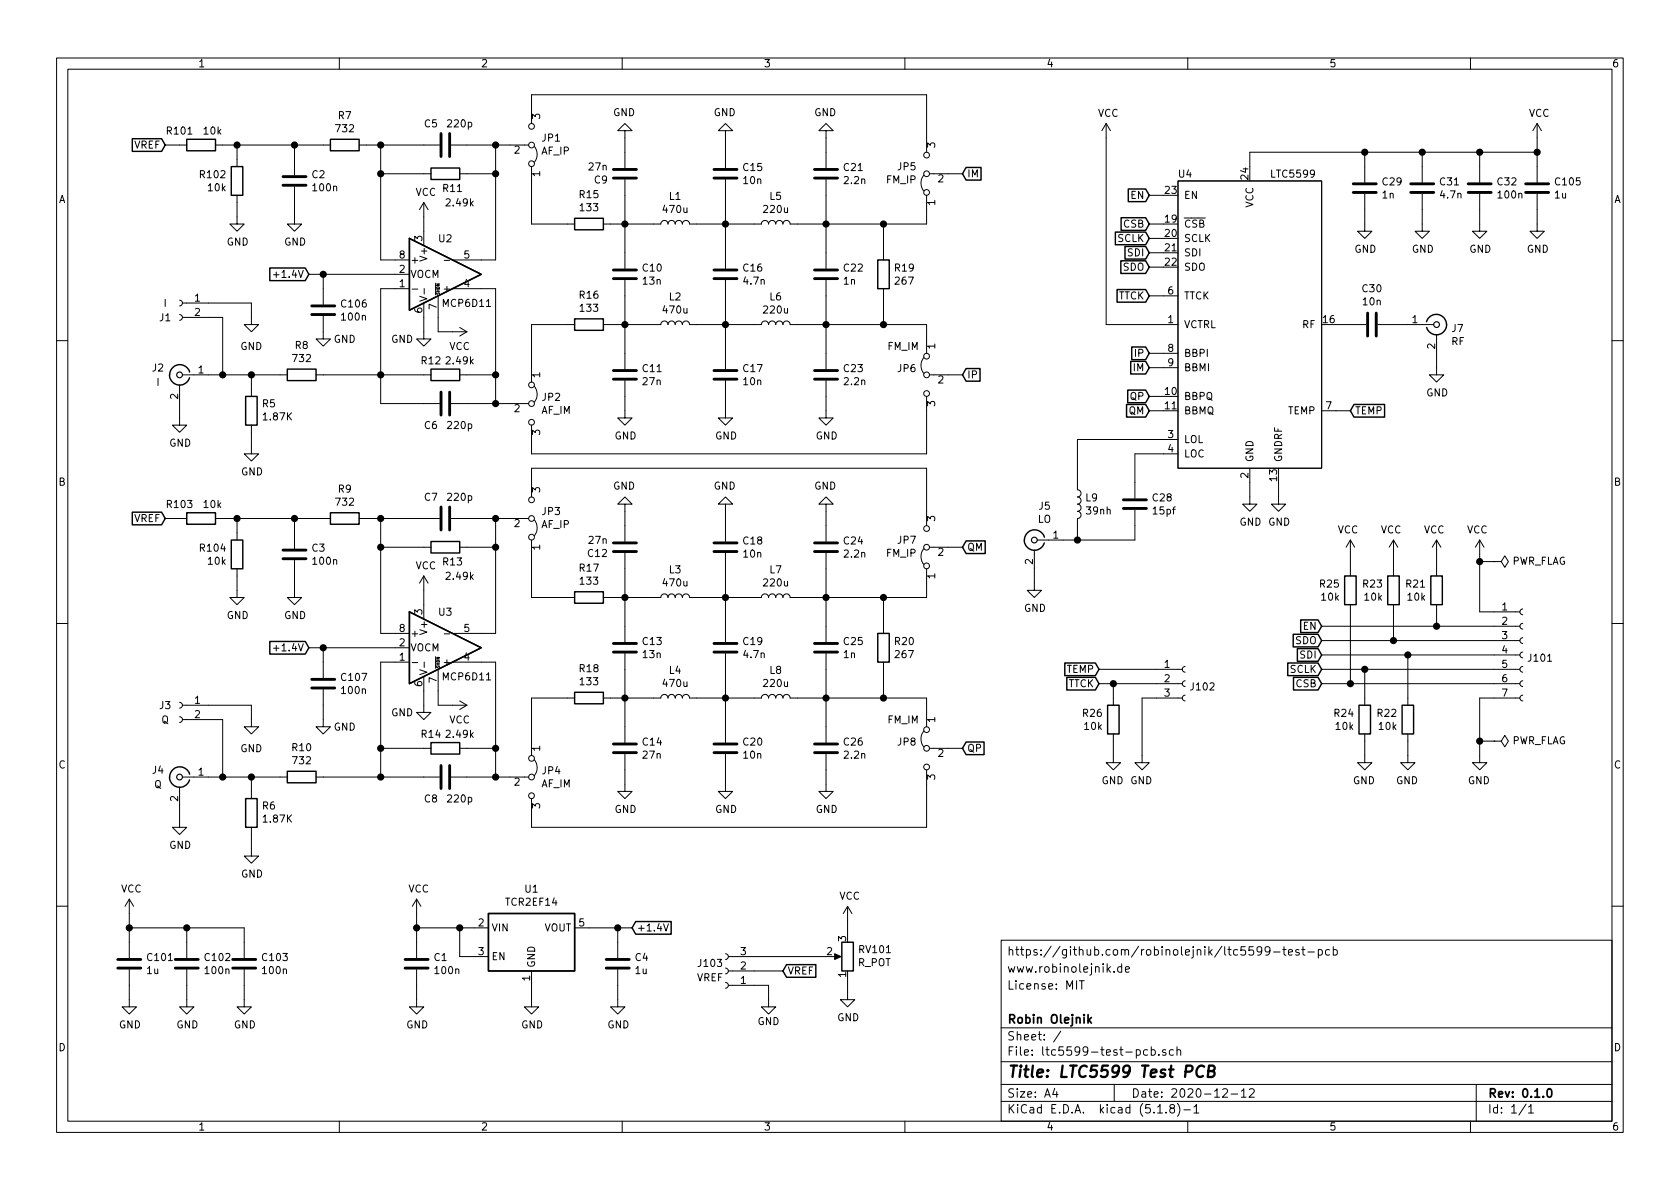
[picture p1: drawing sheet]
<svg xmlns="http://www.w3.org/2000/svg" width="297mm" height="210mm" viewBox="0 0 297 210" stroke-linecap="round" stroke-linejoin="round" font-family="sans-serif">
<g fill="none" stroke="#000" stroke-width=".18">
<path d="M10 10.3h277v189.9h-277zM12 12.2h273v186.1h-273zM60 10.3v1.9M110 10.3v1.9M160 10.3v1.9M210 10.3v1.9M260 10.3v1.9M29.2 25.6h3.8M38.1 25.6h20.3M41.9 34.5v5.1h1.3l-1.3 1.3-1.3-1.3h1.3M41.9 25.6v3.9M52.1 33v6.6h1.2l-1.2 1.3-1.3-1.3h1.3"/>
<path d="M52.1 25.6v5.4M63.5 25.6h14.2M67.3 30.7h8.9M67.3 25.6v20.4h5.1M74.9 35.8l-.7 1.3M74.9 35.8v7.6M74.9 35.8l.8 1.3M79.8 25.6h13.7M81.3 30.7h6.3M87.6 25.6v20.4h-7.6M94 29.5v10.1h7.6M94 21.8v-5h69.8v10.1"/>
<path d="M94.5 25.9a2.26 2.26 0 0 1 0 2.8M110.5 23.1h1.3l-1.3-1.3-1.3 1.3h1.3v6.6M110.5 31.7v15.8M128.3 23.1h1.2l-1.2-1.3-1.3 1.3h1.3v6.6M128.3 31.7v15.8M146 23.1h1.3l-1.3-1.3-1.2 1.3h1.2v6.6M146 31.7v15.8M156.2 39.6v6.4M163.3 31a2.26 2.26 0 0 0 0 2.8M163.8 34.5v5.1h-24.1a.63 .63 0 0 0-.6-.6 .63 .63 0 0 0-.7 .6 .63 .63 0 0 0-.6-.6 .63 .63 0 0 0-.6 .6 .63 .63 0 0 0-.7-.6 .63 .63 0 0 0-.6 .6 .63 .63 0 0 0-.6-.6 .63 .63 0 0 0-.7 .6h-12.7a.63 .63 0 0 0-.6-.6 .63 .63 0 0 0-.7 .6 .63 .63 0 0 0-.6-.6 .63 .63 0 0 0-.6 .6 .63 .63 0 0 0-.7-.6 .63 .63 0 0 0-.6 .6 .63 .63 0 0 0-.6-.6 .63 .63 0 0 0-.7 .6h-10.1M164.3 30.7h5.9M195.6 21.8v35.6h12.7"/>
<path d="M195.6 21.8l-.8 1.3M195.6 21.8l.7 1.3M203.2 39.6h2.5M203.2 34.5h2.5M208.3 32h25.4v50.8h-25.4zM241.3 34.3v6.6h1.3l-1.3 1.3-1.3-1.3h1.3M241.3 26.9v5.4M251.5 34.3v6.6h1.2l-1.2 1.3-1.3-1.3h1.3M251.5 26.9v5.4M261.6 34.3v6.6h1.3l-1.3 1.3-1.3-1.3h1.3M261.6 26.9v5.4M271.8 34.3v6.6h1.2l-1.2 1.3-1.3-1.3h1.3"/>
<path d="M271.8 26.9h-50.8v2.6M271.8 21.8l-.8 1.3M271.8 21.8v10.5M271.8 21.8l.7 1.3M31.7 55.6l.4 .1 .2 .3-.2 .5-.4 .1M31.7 53.1l.4 .1 .2 .3-.2 .4-.4 .2M32.3 53.6h12.1v3.8h1.3l-1.3 1.3-1.2-1.3h1.2M32.3 56.1h7.1v10.2M48.4 48.6h.9M54.6 48.5h17.8M57.1 55.9v4h1.3l-1.3 1.3-1.2-1.3h1.2M57.1 48.5v5.3"/>
<path d="M72.4 51h-5.1v20.4h10.4M72.9 51.1h1M74.2 52.4l1.3 .4-1.3 .5M74.9 53.6v6.3h1.3l-1.3 1.3-1.2-1.3h1.2M75 51v1M77.5 52.3v6.4h5M78.5 46h1M80 51h7.6v20.4M81.3 57.9l1.2 .8M82.5 58.7l-1.2 .7M101.6 57.4h-7.6v10.2M106.7 57.4h10.1a.63 .63 0 0 1 .7-.6 .63 .63 0 0 1 .6 .6 .63 .63 0 0 1 .6-.6 .63 .63 0 0 1 .7 .6 .63 .63 0 0 1 .6-.6 .63 .63 0 0 1 .6 .6 .63 .63 0 0 1 .7-.6 .63 .63 0 0 1 .6 .6h12.7a.63 .63 0 0 1 .7-.6 .63 .63 0 0 1 .6 .6 .63 .63 0 0 1 .6-.6 .63 .63 0 0 1 .7 .6 .63 .63 0 0 1 .6-.6 .63 .63 0 0 1 .6 .6 .63 .63 0 0 1 .7-.6 .63 .63 0 0 1 .6 .6h24.1v5.1"/>
<path d="M110.5 49.5v15.8M128.3 49.5v15.8M146 49.5v15.8M156.2 51v6.4M203.2 52.3h5.1M203.2 47.2h2.5M203.2 44.7h2.5M203.2 42.2h2.5M236.2 57.4h5.4M243.6 57.4h9.9M254 59.2v7.1h1.3l-1.3 1.3-1.3-1.3h1.3M10 60.2h2"/>
<path d="M31.7 68.1v7.1h1.3l-1.3 1.2-1.2-1.2h1.2M32.3 66.3h18.5M44.4 75.2v5.1h1.3l-1.3 1.2-1.2-1.2h1.2M44.4 66.3v3.8M55.9 66.3h20.3M79.8 71.4h13.7M81.3 66.3h6.3M94.5 68.3a2.26 2.26 0 0 1 0 2.8M110.5 67.3v6.6h1.3l-1.3 1.3-1.3-1.3h1.3M128.3 67.3v6.6h1.2l-1.2 1.3-1.3-1.3h1.3M146 67.3v6.6h1.3l-1.3 1.3-1.2-1.3h1.2M163.3 63.2a2.26 2.26 0 0 0 0 2.8"/>
<path d="M163.8 70.1v10.2h-69.8v-5.1M164.3 66.3h5.9M203.2 72.6h2.5M203.2 62.5h5.1M203.2 65h5.1M203.2 70.1h2.5M208.3 77.7h-17.8v8.9a.63 .63 0 0 1 .6 .6 .63 .63 0 0 1-.6 .7 .63 .63 0 0 1 .6 .6 .63 .63 0 0 1-.6 .6 .63 .63 0 0 1 .6 .7 .63 .63 0 0 1-.6 .6 .63 .63 0 0 1 .6 .7 .63 .63 0 0 1-.6 .6v3.8M233.7 72.6h5.1M285 60.2h2M29.2 91.7h3.8M38.1 91.7h20.3M41.9 91.7v3.8"/>
<path d="M52.1 99.1v6.6h1.2l-1.2 1.2-1.3-1.2h1.3M52.1 91.7v5.3M63.5 91.7h14.2M67.3 91.7v20.3h5.1M67.3 96.8h8.9M79.8 91.7h13.7M81.3 96.8h6.3M87.6 91.7v20.3h-7.6M94 87.9v-5.1h69.8v10.2M94 95.5v10.2h7.6M94.5 91.9a2.26 2.26 0 0 1 0 2.8M110.5 89.1h1.3l-1.3-1.2-1.3 1.2h1.3v6.7"/>
<path d="M110.5 97.8v15.7M128.3 89.1h1.2l-1.2-1.2-1.3 1.2h1.3v6.7M128.3 97.8v15.7M146 89.1h1.3l-1.3-1.2-1.2 1.2h1.2v6.7M146 97.8v15.7M163.3 97a2.26 2.26 0 0 0 0 2.8M164.3 96.8h5.9M182.9 97.3v7.1h1.2l-1.2 1.3-1.3-1.3h1.3M200.7 90.2v5.3h-17.3M208.3 80.3h-7.6v7.8M221 82.8v6.3h1.2l-1.2 1.3-1.3-1.3h1.3M226.1 85.3v3.8h1.2l-1.2 1.3-1.3-1.3h1.3"/>
<path d="M238.8 95.5l.7 1.3M238.8 95.5v6.3M238.8 95.5l-.8 1.3M246.4 95.5l.7 1.3M246.4 95.5v6.3M246.4 95.5l-.8 1.3M254 95.5v6.3M254 95.5l.8 1.3M254 95.5l-.8 1.3M261.6 95.5v12.7h7.1M261.6 95.5l.8 1.3M261.6 95.5l-.7 1.3"/>
<path d="M261.6 99.3h2.6M264.2 99.3h1.2l.7 1 .6-1-.6-1-.7 1M264.2 99.3h.1M10 110.3h2M41.9 100.6v5.1h1.3l-1.3 1.2-1.3-1.2h1.3M48.4 114.6h.9M54.6 114.5h17.8M57.1 114.5v5.4M72.4 117.1h-5.1v20.3M72.9 117.2h1M74.2 118.4l1.3 .5-1.3 .4M74.9 119.6v6.4h1.3l-1.3 1.2-1.2-1.2h1.2"/>
<path d="M74.9 101.8v7.7M74.9 101.8l-.7 1.3M74.9 101.8l.8 1.3M75 117.1v.9M77.5 118.4v6.3h5M78.5 112.1h1M80 117.1h7.6v20.3M110.5 115.6v15.7M128.3 115.6v15.7M146 115.6v15.7M156.2 105.7v6.3M156.2 117.1v6.3"/>
<path d="M163.8 100.6v5.1h-24.1a.63 .63 0 0 0-.6-.7 .63 .63 0 0 0-.7 .7 .63 .63 0 0 0-.6-.7 .63 .63 0 0 0-.6 .7 .63 .63 0 0 0-.7-.7 .63 .63 0 0 0-.6 .7 .63 .63 0 0 0-.6-.7 .63 .63 0 0 0-.7 .7h-12.7a.63 .63 0 0 0-.6-.7 .63 .63 0 0 0-.7 .7 .63 .63 0 0 0-.6-.7 .63 .63 0 0 0-.6 .7 .63 .63 0 0 0-.7-.7 .63 .63 0 0 0-.6 .7 .63 .63 0 0 0-.6-.7 .63 .63 0 0 0-.7 .7h-10.1M194.3 118.4h14.7M209.5 117.9l-.3 .1-.2 .3 .1 .4 .4 .2M233.7 118.4h35M233.7 115.8h35M233.7 113.3h35M233.7 110.7h35M238.8 106.9v14M241.3 118.4v6.3M246.4 106.9v6.4M248.9 115.8v8.9M254 106.9v3.8"/>
<path d="M269.2 117.9l-.3 .1-.2 .3 .1 .4 .4 .2M269.2 115.3l-.3 .1-.2 .3 .1 .4 .4 .2M269.2 112.8l-.3 .1-.2 .3 .1 .4 .4 .2M269.2 110.2l-.3 .1-.2 .4 .1 .3 .4 .2M269.2 107.7l-.3 .1-.2 .3 .1 .4 .4 .2M285 110.3h2M31.7 126.7l.4 .2 .2 .2-.2 .5-.4 .2M31.7 124.2l.4 .1 .2 .3-.2 .4-.4 .2M31.7 139.2v7.1h1.3l-1.3 1.3-1.2-1.3h1.2M32.3 124.7h12.1v3.8h1.3l-1.3 1.3-1.2-1.3h1.2M32.3 137.4h18.5M32.3 127.2h7.1v10.2"/>
<path d="M44.4 137.4v3.8M55.9 137.4h21.8M57.1 121.9v6.6h1.3l-1.3 1.3-1.2-1.3h1.2M67.3 132.3h8.9M79.8 137.4h13.7M81.3 123.9l1.2 .8M81.3 132.3h6.3M82.5 124.7l-1.2 .8M94.5 134.4a2.26 2.26 0 0 1 0 2.8M101.6 123.4h-7.6v10.2M106.7 123.4h10.1a.63 .63 0 0 1 .7-.6 .63 .63 0 0 1 .6 .6 .63 .63 0 0 1 .6-.6 .63 .63 0 0 1 .7 .6 .63 .63 0 0 1 .6-.6 .63 .63 0 0 1 .6 .6 .63 .63 0 0 1 .7-.6 .63 .63 0 0 1 .6 .6h12.7a.63 .63 0 0 1 .7-.6 .63 .63 0 0 1 .6 .6 .63 .63 0 0 1 .6-.6 .63 .63 0 0 1 .7 .6 .63 .63 0 0 1 .6-.6 .63 .63 0 0 1 .6 .6 .63 .63 0 0 1 .7-.6 .63 .63 0 0 1 .6 .6h24.1v5.1M110.5 133.3v6.6h1.3l-1.3 1.3-1.3-1.3h1.3"/>
<path d="M128.3 133.3v6.6h1.2l-1.2 1.3-1.3-1.3h1.3M146 133.3v6.6h1.3l-1.3 1.3-1.2-1.3h1.2M163.3 129.3a2.26 2.26 0 0 0 0 2.8M163.8 136.1v10.2h-69.8v-5.1M164.3 132.3h5.9M194.3 120.9h14.7M196.8 129.8v5.1h-1.2l1.2 1.2 1.3-1.2h-1.3M196.8 120.9v3.8M209 123.4h-7.1v11.5h-1.2l1.2 1.2 1.3-1.2h-1.3M209.5 122.9l-.3 .1-.2 .4 .1 .3 .4 .2M209.5 120.4l-.3 .1-.2 .3 .1 .4 .4 .2M233.7 120.9h35"/>
<path d="M241.3 129.8v5.1h-1.3l1.3 1.2 1.3-1.2h-1.3M248.9 129.8v5.1h-1.3l1.3 1.2 1.3-1.2h-1.3M261.6 131.1h2.6M264.2 131.1h1.2l.7 1 .6-1-.6-1.1-.7 1.1M264.2 131.1h.1M268.7 123.4h-7.1v11.5h-1.3l1.3 1.2 1.3-1.2h-1.3M269.2 122.9l-.3 .1-.2 .4 .1 .3 .4 .2M269.2 120.4l-.3 .1-.2 .3 .1 .4 .4 .2M22.9 159l-.8 1.3M22.9 159v10.4M22.9 159l.7 1.3M44.4 146.3v5.1h1.3l-1.3 1.2-1.2-1.2h1.2"/>
<path d="M73.7 159l-.8 1.3M73.7 159v10.4M73.7 159l.7 1.3M10 160.2h2M22.9 171.4v6.6h1.2l-1.2 1.3-1.3-1.3h1.3M22.9 164.1h20.3v5.3M33 171.4v6.6h1.3l-1.3 1.3-1.3-1.3h1.3M33 164.1v5.3M43.2 171.4v6.6h1.2l-1.2 1.3-1.3-1.3h1.3M73.7 171.4v6.6h1.2l-1.2 1.3-1.3-1.3h1.3M73.7 164.1h12.7M81.3 164.1v5.1h5.1"/>
<path d="M94 171.7v6.3h1.2l-1.2 1.3-1.3-1.3h1.3M101.6 164.1h10.2M109.2 171.4v6.6h1.3l-1.3 1.3-1.3-1.3h1.3M109.2 164.1v5.3M117.3 163.4l.5 1.2 .4-1.2M128.3 168.7l.3 .1 .2 .3-.1 .4-.4 .2M128.3 171.2l.3 .1 .2 .3-.1 .4-.4 .2M128.3 173.7l.3 .2 .2 .2-.1 .5-.4 .1M128.8 174.2h7.1v3.8h1.3l-1.3 1.3-1.3-1.3h1.3M128.8 169.2h17.2M128.8 171.7h9.6M147.3 169.2h1"/>
<path d="M149.9 173v3.8h1.2l-1.2 1.2-1.3-1.2h1.3M149.9 160.3l-.8 1.2M149.9 160.3v5M149.9 160.3l.7 1.2M177 166.3h108v32h-108zM190.8 173.4h.9M191.3 173.4v1.5M198.3 171l-.4-.1-.3 .3 .1 .6 .2 .1h.4M198.3 170.4v1.5M199 171.4l.7-.1-.1-.3-.4-.1-.2 .2 .1 .8h.5M223.1 168l-.1 .2a.48 .48 0 0 1-.7 0v-.6a.48 .48 0 0 1 .7 0 1.27 1.27 0 0 1-.2 1.2l-.4 .1M224.5 168v.2a.48 .48 0 0 1-.7 .1l-.1-.3 .1-.5a.48 .48 0 0 1 .7 .2 1.01 1.01 0 0 1-.4 1.2h-.3"/>
<path d="M225.2 168.3h1.1M226.8 167.9h.6M227 167.4v1.3l.4 .2M227.8 168.4l.7-.1-.1-.3-.4-.1-.2 .2 .1 .7h.5M229.7 168a.37 .37 0 0 0-.6 .1l.1 .2 .5 .2v.1l-.2 .3-.4-.1M230.1 167.9h.6M230.4 167.4v1.3l.3 .2M231.2 168.3h1.2M233.1 168l.4-.1 .3 .3-.1 .6-.2 .1-.4-.1M233.1 167.9v1.5M235.1 168l-.5-.1-.2 .3v.6l.2 .1 .5-.1M235.7 168l.4-.1 .3 .3v.6l-.3 .1-.4-.1"/>
<path d="M235.7 167.4v1.5M285 160.2h2M60 198.3v1.9M110 198.3v1.9M160 198.3v1.9M177 194.8h108M177 191.8h108M177 187.8h108M177 181.8h108M186.5 192.5l-.4 1h1M186.8 193v1M187.6 182.3l-1.3 2"/>
<path d="M197 191.8v3M202.9 185.7l-.4-.1-.3 .3 .1 .6 .2 .1 .4-.1M203.6 185.7l.4-.1 .3 .3-.1 .6-.2 .1-.4-.1M203.6 185.1v1.5M204.7 196.8h.8M204.9 186.5v.1M206.1 185.7a.37 .37 0 0 0-.6 .1l.1 .2 .5 .2 .1 .1-.2 .3-.5-.1M206.2 196.7v.1M207.1 196l-.3-.3 .2-.3a.48 .48 0 0 1 .6 .1l-.1 .4a.52 .52 0 0 0-.6 .2 .52 .52 0 0 0 .1 .6l.4 .1 .2-.1 .1-.4-.3-.3M207.5 185.7l-.5-.1-.2 .3v.6l.2 .1 .5-.1M208.1 185.7h.1a.37 .37 0 0 1 .6 .1v.8M208.1 185.1v1.5"/>
<path d="M208.2 195.1a1.71 1.71 0 0 1 0 2.3M209.3 196.3h1.2M210 198.3v1.9M211.1 195.8l.4-.5v1.5M211.1 196.8h.9M216.2 192.7l.2-.2h.4l.2 .5-.9 1h.9M217.7 193.5h1.1M219.5 193l.4-.5v1.5M219.5 194h.8M220.9 192.7l.2-.2h.4l.2 .2 .1 .3-1 1h1M260 198.3v1.9M261 191.8v6.5"/>
<path d="M269.8 195.2l-1.2 2M270.3 195.8l.4-.5v1.5M270.3 196.8h.8"/>
<circle cx="94" cy="29" r=".51"/>
<circle cx="94" cy="25.6" r=".51"/>
<circle cx="94" cy="22.3" r=".51"/>
<circle cx="163.8" cy="34" r=".51"/>
<circle cx="163.8" cy="30.7" r=".51"/>
<circle cx="163.8" cy="27.4" r=".51"/>
<circle cx="94" cy="68.1" r=".51"/>
<circle cx="94" cy="74.7" r=".51"/>
<circle cx="94" cy="71.4" r=".51"/>
<circle cx="163.8" cy="69.6" r=".51"/>
<circle cx="163.8" cy="66.3" r=".51"/>
<circle cx="163.8" cy="63" r=".51"/>
<circle cx="94" cy="91.7" r=".51"/>
<circle cx="94" cy="95" r=".51"/>
<circle cx="94" cy="88.4" r=".51"/>
<circle cx="163.8" cy="96.8" r=".51"/>
<circle cx="163.8" cy="93.5" r=".51"/>
<circle cx="163.8" cy="100.1" r=".51"/>
<circle cx="94" cy="134.1" r=".51"/>
<circle cx="94" cy="137.4" r=".51"/>
<circle cx="163.8" cy="132.3" r=".51"/>
<circle cx="163.8" cy="135.6" r=".51"/>
<circle cx="163.8" cy="129" r=".51"/>
<circle cx="94" cy="140.7" r=".51"/>
</g>
<path d="M192.4 179.4v1.5M193 179.9l-.6 .6M192.5 180.4l.5 .5M273.7 192.6l.3-.1a.94 .94 0 0 1 0 1.5h-.1a1 1 0 0 1-.2-1.4z" fill="none" stroke="#000" stroke-width=".3"/>
<path d="M212.9 188.6a.88 .88 0 0 0-1 0 .88 .88 0 0 0-.4 1 .7 .7 0 0 0 .4 .8 .7 .7 0 0 0 .8-.1M213.7 189.4l.8-.1a.47 .47 0 0 0 .3-.5 .47 .47 0 0 0-.3-.4h-.7l-.3 2h.8a.53 .53 0 0 0 .5-.5 .53 .53 0 0 0-.5-.5" fill="none" stroke="#000" stroke-width=".41"/>
<g fill="none" stroke="#000" stroke-width=".25">
<path d="M23.4 24.5h5.2l.6 1.1-.6 1.2h-5.2zM33 24.6h5.1v2.1h-5.1zM40.9 29.5h2v5h-2zM58.4 24.6h5.1v2.1h-5.1zM76.2 29.7h5.1v2h-5.1zM101.6 38.6h5.1v2h-5.1zM170.8 29.6h2.7v2.2h-2.7l-.6-1.1zM198.2 38.5h4.4l.6 1.1-.6 1.1h-4.4zM199.5 33.4h3.1l.6 1.1-.6 1.2h-3.1zM47.7 47.4h6.3l.6 1.1-.6 1.1h-6.3zM72.4 42.2l12.7 6.3-12.7 6.4zM101.6 56.4h5.1v2h-5.1z"/>
<path d="M155.2 46h2v5h-2zM197.2 41h5.4l.6 1.2-.6 1.1h-5.4zM197.5 51.2h5.1l.6 1.1-.6 1.1h-5.1zM198.2 46.1h4.4l.6 1.1-.6 1.2h-4.4zM198.9 43.6h3.7l.6 1.1-.6 1.1h-3.7zM252.2 56.9a1.8 1.8 0 0 1 2-1.3 1.8 1.8 0 0 1 1.6 1.8M255.8 57.4a1.8 1.8 0 0 1-1.6 1.8 1.8 1.8 0 0 1-2-1.3M30 66.3a1.8 1.8 0 0 0 1.5 1.8 1.8 1.8 0 0 0 2-1.3M33.5 65.8a1.8 1.8 0 0 0-2-1.3 1.8 1.8 0 0 0-1.5 1.8M43.4 70.1h2.1v5.1h-2.1zM50.8 65.3h5.1v2h-5.1zM76.2 65.3h5.1v2h-5.1z"/>
<path d="M170.8 65.2h2.5v2.2h-2.5l-.6-1.1zM199.2 71.5h3.4l.6 1.1-.6 1.2h-3.4zM199.4 69h3.2l.6 1.1-.6 1.1h-3.2zM199.9 63.9h2.7l.6 1.1-.6 1.1h-2.7zM200.1 61.4h2.5l.6 1.1-.6 1.1h-2.5zM239.4 71.5h5.4v2.3h-5.4l-.6-1.2zM23.4 90.6h5.2l.6 1.1-.6 1.1h-5.2zM33 90.7h5.1v2h-5.1zM40.9 95.5h2v5.1h-2zM58.4 90.7h5.1v2h-5.1zM76.2 95.8h5.1v2h-5.1zM170.8 95.7h3.4v2.2h-3.4l-.6-1.1z"/>
<path d="M181.1 95.5a1.8 1.8 0 0 0 1.5 1.8 1.8 1.8 0 0 0 2-1.3M184.7 95a1.8 1.8 0 0 0-2-1.3 1.8 1.8 0 0 0-1.6 1.8M47.7 113.4h6.3l.6 1.1-.6 1.2h-6.3zM72.4 108.2l12.7 6.3-12.7 6.4zM101.6 104.6h5.1v2.1h-5.1zM155.2 112h2v5.1h-2zM188.3 117.2h5.4l.6 1.2-.6 1.1h-5.4zM188.6 119.8h5.1l.6 1.1-.6 1.1h-5.1zM227.7 117.2h5.3l.7 1.2-.7 1.1h-5.3zM228.7 112.2h4.3l.7 1.1-.7 1.1h-4.3zM228.7 119.8h4.3l.7 1.1-.7 1.1h-4.3zM229.4 114.7h3.6l.7 1.1-.7 1.1h-3.6z"/>
<path d="M230 109.6h3l.7 1.1-.7 1.2h-3zM237.7 101.8h2.1v5.1h-2.1zM245.4 101.8h2v5.1h-2zM253 101.8h2v5.1h-2zM30 137.4a1.8 1.8 0 0 0 1.5 1.8 1.8 1.8 0 0 0 2-1.3M33.5 136.9a1.8 1.8 0 0 0-2-1.3 1.8 1.8 0 0 0-1.5 1.8M50.8 136.4h5.1v2h-5.1zM76.2 131.3h5.1v2h-5.1zM101.6 122.4h5.1v2.1h-5.1zM170.8 131.2h3.2v2.2h-3.2l-.6-1.1zM195.8 124.7h2.1v5.1h-2.1zM240.3 124.7h2v5.1h-2z"/>
<path d="M247.9 124.7h2v5.1h-2zM43.4 141.2h2.1v5.1h-2.1zM86.4 161.5h15.2v10.2h-15.2zM112.4 163h6.3v2.2h-6.3l-.6-1.1zM139.1 170.6h5.1v2.2h-5.1l-.7-1.1zM148.8 166.6h2.1v5.1h-2.1z"/>
</g>
<g fill="none" stroke="#000" stroke-width=".51">
<path d="M50 32.8h4.1M50 31.2h4.1M78 23.6v4.1M79.5 23.6v4.1M108.5 31.5h4M108.5 30h4M126.2 31.5h4.1M126.2 30h4.1M144 31.5h4.1M144 30h4.1M239.3 34h4M239.3 32.5h4"/>
<path d="M249.4 34h4.1M249.4 32.5h4.1M259.6 34h4.1M259.6 32.5h4.1M269.7 34h4.1M269.7 32.5h4.1M55.1 55.6h4.1M55.1 54.1h4.1M108.5 49.3h4M108.5 47.7h4M126.2 49.3h4.1M126.2 47.7h4.1"/>
<path d="M144 49.3h4.1M144 47.7h4.1M241.8 55.4v4M243.3 55.4v4M78 69.3v4.1M79.5 69.3v4.1M108.5 67.1h4M108.5 65.5h4M126.2 67.1h4.1M126.2 65.5h4.1M144 67.1h4.1M144 65.5h4.1"/>
<path d="M50 98.8h4.1M50 97.3h4.1M78 89.7v4M79.5 89.7v4M108.5 96h4M108.5 97.5h4M126.2 96h4.1M126.2 97.5h4.1M144 96h4.1M144 97.5h4.1M198.6 89.9h4.1M198.6 88.4h4.1"/>
<path d="M108.5 115.3h4M108.5 113.8h4M126.2 115.3h4.1M126.2 113.8h4.1M144 115.3h4.1M144 113.8h4.1M55.1 121.7h4.1M55.1 120.1h4.1M78 135.4v4M79.5 135.4v4M108.5 133.1h4M108.5 131.6h4"/>
<path d="M126.2 133.1h4.1M126.2 131.6h4.1M144 133.1h4.1M144 131.6h4.1M20.8 171.2h4.1M20.8 169.7h4.1M31 171.2h4.1M31 169.7h4.1M41.1 171.2h4.1M41.1 169.7h4.1M71.6 171.2h4.1M71.6 169.7h4.1"/>
<path d="M107.2 171.2h4.1M107.2 169.7h4.1"/>
</g>
<g fill="none" stroke="#000" stroke-width=".2">
<circle cx="254" cy="57.4" r=".51"/>
<circle cx="31.8" cy="66.3" r=".51"/>
<circle cx="182.9" cy="95.5" r=".51"/>
<circle cx="31.8" cy="137.4" r=".51"/>
</g>
<path d="M147.6 168.7l1.1 .5-1.1 .5z" fill="#000" stroke="#000" stroke-width=".18"/>
<g fill="#000" stroke="#000" stroke-width=".25">
<circle cx="41.9" cy="25.6" r=".51"/>
<circle cx="52.1" cy="25.6" r=".51"/>
<circle cx="67.3" cy="30.7" r=".51"/>
<circle cx="67.3" cy="25.6" r=".51"/>
<circle cx="87.6" cy="25.6" r=".51"/>
<circle cx="87.6" cy="30.7" r=".51"/>
<circle cx="110.5" cy="39.6" r=".51"/>
<circle cx="128.3" cy="39.6" r=".51"/>
<circle cx="146.1" cy="39.6" r=".51"/>
<circle cx="156.2" cy="39.6" r=".51"/>
<circle cx="241.3" cy="26.9" r=".51"/>
<circle cx="251.5" cy="26.9" r=".51"/>
<circle cx="261.6" cy="26.9" r=".51"/>
<circle cx="271.8" cy="26.9" r=".51"/>
<circle cx="57.2" cy="48.5" r=".51"/>
<circle cx="110.5" cy="57.4" r=".51"/>
<circle cx="128.3" cy="57.4" r=".51"/>
<circle cx="146.1" cy="57.4" r=".51"/>
<circle cx="156.2" cy="57.4" r=".51"/>
<circle cx="39.4" cy="66.3" r=".51"/>
<circle cx="44.5" cy="66.3" r=".51"/>
<circle cx="67.3" cy="66.3" r=".51"/>
<circle cx="87.6" cy="71.4" r=".51"/>
<circle cx="87.6" cy="66.3" r=".51"/>
<circle cx="41.9" cy="91.7" r=".51"/>
<circle cx="52.1" cy="91.7" r=".51"/>
<circle cx="67.3" cy="91.7" r=".51"/>
<circle cx="67.3" cy="96.8" r=".51"/>
<circle cx="87.6" cy="91.7" r=".51"/>
<circle cx="87.6" cy="96.8" r=".51"/>
<circle cx="190.5" cy="95.5" r=".51"/>
<circle cx="261.6" cy="99.3" r=".51"/>
<circle cx="57.2" cy="114.5" r=".51"/>
<circle cx="110.5" cy="105.7" r=".51"/>
<circle cx="128.3" cy="105.7" r=".51"/>
<circle cx="146.1" cy="105.7" r=".51"/>
<circle cx="156.2" cy="105.7" r=".51"/>
<circle cx="241.3" cy="118.4" r=".51"/>
<circle cx="246.4" cy="113.3" r=".51"/>
<circle cx="248.9" cy="115.8" r=".51"/>
<circle cx="254" cy="110.7" r=".51"/>
<circle cx="39.4" cy="137.4" r=".51"/>
<circle cx="44.5" cy="137.4" r=".51"/>
<circle cx="67.3" cy="132.3" r=".51"/>
<circle cx="67.3" cy="137.4" r=".51"/>
<circle cx="87.6" cy="132.3" r=".51"/>
<circle cx="87.6" cy="137.4" r=".51"/>
<circle cx="110.5" cy="123.4" r=".51"/>
<circle cx="128.3" cy="123.4" r=".51"/>
<circle cx="146.1" cy="123.4" r=".51"/>
<circle cx="156.2" cy="123.4" r=".51"/>
<circle cx="196.9" cy="120.9" r=".51"/>
<circle cx="238.8" cy="120.9" r=".51"/>
<circle cx="261.6" cy="131.1" r=".51"/>
<circle cx="22.9" cy="164.1" r=".51"/>
<circle cx="33" cy="164.1" r=".51"/>
<circle cx="73.7" cy="164.1" r=".51"/>
<circle cx="81.3" cy="164.1" r=".51"/>
<circle cx="109.2" cy="164.1" r=".51"/>
</g>
<text font-size="2.8" x="178" y="190.5">Title: LTC5599 Test PCB</text>
<g font-size="2.1">
<text x="178" y="172">www.robinolejnik.de</text>
<text x="178" y="169">https://github.com/robinolejnik/ltc5599-test-pcb</text>
<text x="178" y="175">License: MIT</text>
<text x="178" y="184">Sheet: /</text>
<text x="178" y="181">Robin Olejnik</text>
<text x="178" y="186.7">File: ltc5599-test-pcb.sch</text>
<text x="178" y="196.9">KiCad E.D.A. kicad (5.1.8)-1</text>
<text x="178" y="194.1">Size: A4</text>
<text x="200" y="194.1">Date: 2020-12-12</text>
<text x="263" y="194.1">Rev: 0.1.0</text>
<text x="263" y="196.9">Id: 1/1</text>
</g>
<g font-size="1.8">
<text x="35" y="11.9">1</text>
<text x="85" y="11.9">2</text>
<text x="135" y="11.9">3</text>
<text x="185" y="11.9">4</text>
<text x="235" y="11.9">5</text>
<text x="285" y="11.9">6</text>
<text x="29.6" y="23.8">R101</text>
<text x="36.1" y="23.8">10k</text>
<text x="59.5" y="23.4">732</text>
<text x="59.8" y="21.1">R7</text>
<text x="75.1" y="22.5">C5</text>
<text x="79.3" y="22.5">220p</text>
<text x="95.5" y="21.1" transform="rotate(-90 95.5 21.1)">3</text>
<text x="108.4" y="20.5">GND</text>
<text x="126.2" y="20.5">GND</text>
<text x="144" y="20.5">GND</text>
<text x="194.1" y="20.7">VCC</text>
<text x="270.3" y="20.7">VCC</text>
<text x="23.7" y="26.3">VREF</text>
<text x="91" y="27.2">2</text>
<text x="95.8" y="27.4">AF_IP</text>
<text x="95.9" y="25">JP1</text>
<text x="165.4" y="26.1" transform="rotate(-90 165.4 26.1)">3</text>
<text x="10.4" y="35.9">A</text>
<text x="35.5" y="31.5">R102</text>
<text x="36.9" y="33.8">10k</text>
<text x="55.2" y="31.5">C2</text>
<text x="55.4" y="33.8">100n</text>
<text x="73.5" y="34.6">VCC</text>
<text x="78.4" y="34">R11</text>
<text x="95.5" y="31.2" transform="rotate(-90 95.5 31.2)">1</text>
<text x="102.5" y="35">R15</text>
<text x="104.2" y="30.1">27n</text>
<text x="105.1" y="32.5">C9</text>
<text x="118.4" y="35.4">L1</text>
<text x="131.5" y="30.2">C15</text>
<text x="131.5" y="32.6">10n</text>
<text x="136.1" y="35.4">L5</text>
<text x="149.3" y="30.2">C21</text>
<text x="149.4" y="32.6">2.2n</text>
<text x="156.8" y="32.4">FM_IP</text>
<text x="158.7" y="30.1">JP5</text>
<text x="165.9" y="32.3">2</text>
<text x="171" y="31.4">IM</text>
<text x="199.9" y="35.2">EN</text>
<text x="206" y="34.3">23</text>
<text x="208.4" y="31.4">U4</text>
<text x="209.3" y="35.2">EN</text>
<text x="220.7" y="31.7" transform="rotate(-90 220.7 31.7)">24</text>
<text x="224.9" y="31.4">LTC5599</text>
<text x="244.4" y="35.1">1n</text>
<text x="244.5" y="32.8">C29</text>
<text x="254.7" y="32.8">C31</text>
<text x="254.8" y="35.1">4.7n</text>
<text x="264.8" y="32.8">C32</text>
<text x="265" y="35.1">100n</text>
<text x="274.9" y="35.1">1u</text>
<text x="275.1" y="32.8">C105</text>
<text x="285.4" y="35.9">A</text>
<text x="79.1" y="36.5">2.49k</text>
<text x="102.7" y="37.4">133</text>
<text x="117.4" y="37.7">470u</text>
<text x="135.2" y="37.7">220u</text>
<text x="165.4" y="36.3" transform="rotate(-90 165.4 36.3)">1</text>
<text x="198.7" y="40.3">CSB</text>
<text x="206" y="39.4">19</text>
<text x="206" y="41.9">20</text>
<text x="209.3" y="40.3">CSB</text>
<text x="221.6" y="36.7" transform="rotate(-90 221.6 36.7)">VCC</text>
<text x="40.1" y="43.4">GND</text>
<text x="50.2" y="43.4">GND</text>
<text x="70.6" y="45.7">8</text>
<text x="72.5" y="46.6">+</text>
<text x="74.7" y="42.6" transform="rotate(-90 74.7 42.6)">3</text>
<text x="75.6" y="45.8" transform="rotate(-90 75.6 45.8)">V+</text>
<text x="77.6" y="42.8">U2</text>
<text x="82.1" y="45.7">5</text>
<text x="197.6" y="42.8">SCLK</text>
<text x="198.6" y="47.9">SDO</text>
<text x="199.5" y="45.3">SDI</text>
<text x="206" y="44.4">21</text>
<text x="206" y="47">22</text>
<text x="209.3" y="42.8">SCLK</text>
<text x="209.3" y="45.3">SDI</text>
<text x="209.3" y="47.9">SDO</text>
<text x="239.5" y="44.7">GND</text>
<text x="249.6" y="44.7">GND</text>
<text x="259.8" y="44.7">GND</text>
<text x="270" y="44.7">GND</text>
<text x="34.4" y="53.3">1</text>
<text x="49.1" y="49.1">+1.4V</text>
<text x="70.6" y="50.8">1</text>
<text x="70.6" y="48.3">2</text>
<text x="72.5" y="49.1">VOCM</text>
<text x="78.8" y="51.7">+</text>
<text x="82.1" y="50.8">4</text>
<text x="102.5" y="52.8">R16</text>
<text x="113.7" y="48">C10</text>
<text x="113.7" y="50.3">13n</text>
<text x="118.4" y="53.1">L2</text>
<text x="131.5" y="48">C16</text>
<text x="131.6" y="50.3">4.7n</text>
<text x="136.1" y="53.1">L6</text>
<text x="149.2" y="50.3">1n</text>
<text x="149.3" y="48">C22</text>
<text x="158.3" y="48">R19</text>
<text x="158.4" y="50.3">267</text>
<text x="197.7" y="53">TTCK</text>
<text x="206.5" y="52.1">6</text>
<text x="209.3" y="53">TTCK</text>
<text x="240.9" y="51.7">C30</text>
<text x="241" y="54">10n</text>
<text x="28.2" y="56.8">J1</text>
<text x="29" y="54.3">I</text>
<text x="34.4" y="55.9">2</text>
<text x="60.5" y="54.4">C106</text>
<text x="60.5" y="56.7">100n</text>
<text x="74.7" y="55.3" transform="rotate(-90 74.7 55.3)">6</text>
<text x="77.2" y="54.7" transform="rotate(-90 77.2 54.7)">7</text>
<text x="78.5" y="54.3">MCP6D11</text>
<text x="102.7" y="55.1">133</text>
<text x="117.4" y="55.4">470u</text>
<text x="135.2" y="55.4">220u</text>
<text x="206.5" y="57.1">1</text>
<text x="209.3" y="58">VCTRL</text>
<text x="230.3" y="58">RF</text>
<text x="234" y="57.1">16</text>
<text x="249.7" y="57.1">1</text>
<text x="256.7" y="58.7">J7</text>
<text x="27" y="65.7">J2</text>
<text x="42.5" y="61.9">GND</text>
<text x="51.9" y="64">732</text>
<text x="52.2" y="61.7">R8</text>
<text x="59" y="60.6">GND</text>
<text x="69.2" y="60.6">GND</text>
<text x="74.6" y="64.4">R12</text>
<text x="79.1" y="64.4">2.49k</text>
<text x="79.4" y="61.9">VCC</text>
<text x="113.7" y="65.8">C11</text>
<text x="131.5" y="65.8">C17</text>
<text x="149.3" y="65.8">C23</text>
<text x="156.9" y="61.9">FM_IM</text>
<text x="158.7" y="65.8">JP6</text>
<text x="165.4" y="61.7" transform="rotate(-90 165.4 61.7)">1</text>
<text x="200.5" y="65.7">IM</text>
<text x="200.7" y="63.1">IP</text>
<text x="206.5" y="62.2">8</text>
<text x="206.5" y="64.8">9</text>
<text x="209.3" y="63.1">BBPI</text>
<text x="209.3" y="65.7">BBMI</text>
<text x="253.7" y="61.7" transform="rotate(-90 253.7 61.7)">2</text>
<text x="256.6" y="61">RF</text>
<text x="27.7" y="68.2">I</text>
<text x="31.5" y="70.6" transform="rotate(-90 31.5 70.6)">2</text>
<text x="35.1" y="66">1</text>
<text x="95.5" y="66.8" transform="rotate(-90 95.5 66.8)">1</text>
<text x="95.9" y="70.9">JP2</text>
<text x="113.7" y="68.1">27n</text>
<text x="131.5" y="68.1">10n</text>
<text x="149.4" y="68.1">2.2n</text>
<text x="165.4" y="71.9" transform="rotate(-90 165.4 71.9)">3</text>
<text x="165.9" y="67.8">2</text>
<text x="171" y="66.9">IP</text>
<text x="199.8" y="70.7">QP</text>
<text x="206" y="69.8">10</text>
<text x="209.3" y="70.7">BBPQ</text>
<text x="252.2" y="70.1">GND</text>
<text x="46.4" y="72">R5</text>
<text x="46.7" y="74.3">1.87K</text>
<text x="75.1" y="75.9">C6</text>
<text x="79.3" y="75.9">220p</text>
<text x="91" y="72.9">2</text>
<text x="95.5" y="76.9" transform="rotate(-90 95.5 76.9)">3</text>
<text x="95.7" y="73.2">AF_IM</text>
<text x="108.7" y="77.7">GND</text>
<text x="126.4" y="77.7">GND</text>
<text x="144.2" y="77.7">GND</text>
<text x="199.6" y="73.3">QM</text>
<text x="206" y="72.4">11</text>
<text x="206.5" y="77.5">3</text>
<text x="209.3" y="73.3">BBMQ</text>
<text x="227.8" y="73.3">TEMP</text>
<text x="234.5" y="72.4">7</text>
<text x="239.5" y="73.3">TEMP</text>
<text x="29.9" y="79">GND</text>
<text x="206.5" y="80">4</text>
<text x="209.3" y="78.4">LOL</text>
<text x="209.3" y="80.9">LOC</text>
<text x="221.6" y="81.8" transform="rotate(-90 221.6 81.8)">GND</text>
<text x="226.7" y="81.8" transform="rotate(-90 226.7 81.8)">GNDRF</text>
<text x="10.4" y="85.9">B</text>
<text x="29.6" y="89.8">R103</text>
<text x="36.1" y="89.8">10k</text>
<text x="42.6" y="84.1">GND</text>
<text x="59.5" y="89.4">732</text>
<text x="59.8" y="87.1">R9</text>
<text x="75.1" y="88.6">C7</text>
<text x="79.3" y="88.6">220p</text>
<text x="95.5" y="87.1" transform="rotate(-90 95.5 87.1)">3</text>
<text x="108.4" y="86.6">GND</text>
<text x="126.2" y="86.6">GND</text>
<text x="144" y="86.6">GND</text>
<text x="192" y="88.7">L9</text>
<text x="203.9" y="88.7">C28</text>
<text x="220.7" y="84.6" transform="rotate(-90 220.7 84.6)">2</text>
<text x="225.8" y="85" transform="rotate(-90 225.8 85)">13</text>
<text x="285.4" y="85.9">B</text>
<text x="23.7" y="92.3">VREF</text>
<text x="91" y="93.2">2</text>
<text x="95.8" y="93.4">AF_IP</text>
<text x="95.9" y="91.1">JP3</text>
<text x="165.4" y="92.2" transform="rotate(-90 165.4 92.2)">3</text>
<text x="183.5" y="92.5">LO</text>
<text x="183.7" y="90.1">J5</text>
<text x="186.2" y="95.2">1</text>
<text x="192.2" y="91">39nh</text>
<text x="204" y="91">15pf</text>
<text x="219.2" y="93">GND GND</text>
<text x="236.5" y="94.3">VCC</text>
<text x="244.1" y="94.3">VCC</text>
<text x="251.7" y="94.3">VCC</text>
<text x="259.4" y="94.3">VCC</text>
<text x="35.5" y="97.6">R104</text>
<text x="36.9" y="99.9">10k</text>
<text x="55.2" y="97.6">C3</text>
<text x="55.4" y="99.9">100n</text>
<text x="73.5" y="100.7">VCC</text>
<text x="78.4" y="100">R13</text>
<text x="95.5" y="97.3" transform="rotate(-90 95.5 97.3)">1</text>
<text x="102.5" y="101.1">R17</text>
<text x="104" y="98.5">C12</text>
<text x="104.2" y="96.2">27n</text>
<text x="118.4" y="101.4">L3</text>
<text x="131.5" y="96.3">C18</text>
<text x="131.5" y="98.6">10n</text>
<text x="136.1" y="101.4">L7</text>
<text x="149.3" y="96.3">C24</text>
<text x="149.4" y="98.6">2.2n</text>
<text x="156.8" y="98.5">FM_IP</text>
<text x="158.7" y="96.2">JP7</text>
<text x="165.9" y="98.3">2</text>
<text x="171" y="97.4">QM</text>
<text x="182.6" y="99.8" transform="rotate(-90 182.6 99.8)">2</text>
<text x="267.2" y="99.9">PWR_FLAG</text>
<text x="79.1" y="102.5">2.49k</text>
<text x="102.7" y="103.4">133</text>
<text x="117.4" y="103.7">470u</text>
<text x="135.2" y="103.7">220u</text>
<text x="165.4" y="102.3" transform="rotate(-90 165.4 102.3)">1</text>
<text x="233.4" y="103.9">R25</text>
<text x="233.7" y="106.2">10k</text>
<text x="241" y="103.9">R23</text>
<text x="241.3" y="106.2">10k</text>
<text x="248.7" y="103.9">R21</text>
<text x="248.9" y="106.2">10k</text>
<text x="265.6" y="107.9">1</text>
<text x="40.1" y="109.5">GND</text>
<text x="50.2" y="109.5">GND</text>
<text x="70.6" y="111.8">8</text>
<text x="72.5" y="112.6">+</text>
<text x="74.7" y="108.7" transform="rotate(-90 74.7 108.7)">3</text>
<text x="75.6" y="111.8" transform="rotate(-90 75.6 111.8)">V+</text>
<text x="77.6" y="108.9">U3</text>
<text x="82.1" y="111.8">5</text>
<text x="181.1" y="108.2">GND</text>
<text x="229.1" y="113.9">SDO</text>
<text x="230.4" y="111.4">EN</text>
<text x="265.6" y="110.5">2</text>
<text x="265.6" y="113">3</text>
<text x="49.1" y="115.2">+1.4V</text>
<text x="70.6" y="116.8">1</text>
<text x="70.6" y="114.3">2</text>
<text x="72.5" y="115.2">VOCM</text>
<text x="78.8" y="117.7">+</text>
<text x="82.1" y="116.8">4</text>
<text x="102.5" y="118.9">R18</text>
<text x="113.7" y="114.1">C13</text>
<text x="113.7" y="116.4">13n</text>
<text x="118.4" y="119.2">L4</text>
<text x="131.5" y="114.1">C19</text>
<text x="131.6" y="116.4">4.7n</text>
<text x="136.1" y="119.2">L8</text>
<text x="149.2" y="116.4">1n</text>
<text x="149.3" y="114.1">C25</text>
<text x="158.3" y="114.1">R20</text>
<text x="158.4" y="116.4">267</text>
<text x="188.6" y="119">TEMP</text>
<text x="205.9" y="118.1">1</text>
<text x="228.1" y="119">SCLK</text>
<text x="229.9" y="116.5">SDI</text>
<text x="265.6" y="115.6">4</text>
<text x="265.6" y="118.1">5</text>
<text x="270.4" y="117">J101</text>
<text x="28.2" y="125.4">J3</text>
<text x="34.4" y="124.5">1</text>
<text x="60.5" y="120.4">C107</text>
<text x="60.5" y="122.7">100n</text>
<text x="74.7" y="121.4" transform="rotate(-90 74.7 121.4)">6</text>
<text x="77.2" y="120.7" transform="rotate(-90 77.2 120.7)">7</text>
<text x="78.5" y="120.3">MCP6D11</text>
<text x="102.7" y="121.2">133</text>
<text x="117.4" y="121.5">470u</text>
<text x="135.2" y="121.5">220u</text>
<text x="188.8" y="121.5">TTCK</text>
<text x="205.9" y="120.6">2</text>
<text x="205.9" y="123.2">3</text>
<text x="210.7" y="122.1">J102</text>
<text x="229.2" y="121.5">CSB</text>
<text x="265.6" y="120.6">6</text>
<text x="265.6" y="123.2">7</text>
<text x="28.5" y="127.9">Q</text>
<text x="34.4" y="127">2</text>
<text x="59" y="129.2">GND</text>
<text x="69.2" y="126.7">GND</text>
<text x="74.6" y="130.5">R14</text>
<text x="79.1" y="130.5">2.49k</text>
<text x="79.4" y="127.9">VCC</text>
<text x="113.7" y="131.8">C14</text>
<text x="131.5" y="131.8">C20</text>
<text x="149.3" y="131.8">C26</text>
<text x="156.9" y="127.9">FM_IM</text>
<text x="158.7" y="131.8">JP8</text>
<text x="165.4" y="127.7" transform="rotate(-90 165.4 127.7)">1</text>
<text x="191.5" y="126.8">R26</text>
<text x="191.8" y="129.1">10k</text>
<text x="236" y="126.8">R24</text>
<text x="236.2" y="129.1">10k</text>
<text x="243.6" y="126.8">R22</text>
<text x="243.9" y="129.1">10k</text>
<text x="267.2" y="131.6">PWR_FLAG</text>
<text x="10.4" y="135.9">C</text>
<text x="27" y="136.8">J4</text>
<text x="35.1" y="137.2">1</text>
<text x="42.5" y="133">GND</text>
<text x="51.7" y="132.8">R10</text>
<text x="51.9" y="135.1">732</text>
<text x="95.5" y="132.8" transform="rotate(-90 95.5 132.8)">1</text>
<text x="95.9" y="136.9">JP4</text>
<text x="113.7" y="134.2">27n</text>
<text x="131.5" y="134.2">10n</text>
<text x="149.4" y="134.2">2.2n</text>
<text x="165.4" y="137.9" transform="rotate(-90 165.4 137.9)">3</text>
<text x="165.9" y="133.9">2</text>
<text x="171" y="133">QP</text>
<text x="285.4" y="135.9">C</text>
<text x="27.3" y="139.4">Q</text>
<text x="31.5" y="141.7" transform="rotate(-90 31.5 141.7)">2</text>
<text x="46.4" y="143.1">R6</text>
<text x="75.1" y="141.9">C8</text>
<text x="79.3" y="141.9">220p</text>
<text x="91" y="138.9">2</text>
<text x="95.5" y="143" transform="rotate(-90 95.5 143)">3</text>
<text x="95.7" y="139.2">AF_IM</text>
<text x="108.7" y="143.8">GND</text>
<text x="126.4" y="143.8">GND</text>
<text x="144.2" y="143.8">GND</text>
<text x="194.8" y="138.7">GND GND</text>
<text x="239.2" y="138.7">GND</text>
<text x="246.8" y="138.7">GND</text>
<text x="259.5" y="138.7">GND</text>
<text x="46.7" y="145.5">1.87K</text>
<text x="29.9" y="150.1">GND</text>
<text x="42.6" y="155.2">GND</text>
<text x="21.4" y="157.8">VCC</text>
<text x="72.2" y="157.8">VCC</text>
<text x="89.6" y="160.2">TCR2EF14</text>
<text x="92.9" y="157.9">U1</text>
<text x="148.4" y="159.1">VCC</text>
<text x="84.6" y="163.8">2</text>
<text x="86.9" y="164.7">VIN</text>
<text x="96.2" y="164.7">VOUT</text>
<text x="102.4" y="163.8">5</text>
<text x="112.5" y="164.7">+1.4V</text>
<text x="149.6" y="166.5" transform="rotate(-90 149.6 166.5)">3</text>
<text x="26" y="172.3">1u</text>
<text x="26.2" y="169.9">C101</text>
<text x="36.3" y="169.9">C102</text>
<text x="36.4" y="172.3">100n</text>
<text x="46.5" y="169.9">C103</text>
<text x="46.6" y="172.3">100n</text>
<text x="76.8" y="169.9">C1</text>
<text x="77" y="172.3">100n</text>
<text x="84.6" y="168.9">3</text>
<text x="86.9" y="169.8">EN</text>
<text x="93.7" y="173.5" transform="rotate(-90 93.7 173.5)">1</text>
<text x="94.6" y="171.2" transform="rotate(-90 94.6 171.2)">GND</text>
<text x="112.3" y="169.9">C4</text>
<text x="112.4" y="172.3">1u</text>
<text x="123.2" y="173.5">VREF</text>
<text x="123.6" y="171">J103</text>
<text x="131" y="174">1</text>
<text x="131" y="171.4">2</text>
<text x="131" y="168.9">3</text>
<text x="139.2" y="172.3">VREF</text>
<text x="146.2" y="168.9">2</text>
<text x="149.6" y="172.8" transform="rotate(-90 149.6 172.8)">1</text>
<text x="151.7" y="170.9">R_POT</text>
<text x="152" y="168.5">RV101</text>
<text x="10.4" y="185.9">D</text>
<text x="21" y="181.9">GND</text>
<text x="31.2" y="181.9">GND</text>
<text x="41.4" y="181.9">GND</text>
<text x="71.8" y="181.9">GND</text>
<text x="92.2" y="181.9">GND</text>
<text x="107.4" y="181.9">GND</text>
<text x="133.9" y="181.3">GND</text>
<text x="148" y="180.6">GND</text>
<text x="285.4" y="185.9">D</text>
<text x="35" y="199.9">1</text>
<text x="85" y="199.9">2</text>
<text x="135" y="199.9">3</text>
<text x="185" y="199.9">4</text>
<text x="235" y="199.9">5</text>
<text x="285" y="199.9">6</text>
</g>
<g font-size=".7">
<text x="77.7" y="52.2" transform="rotate(-90 77.7 52.2)">SHDN</text>
<text x="77.7" y="118.2" transform="rotate(-90 77.7 118.2)">SHDN</text>
</g>
</svg>
